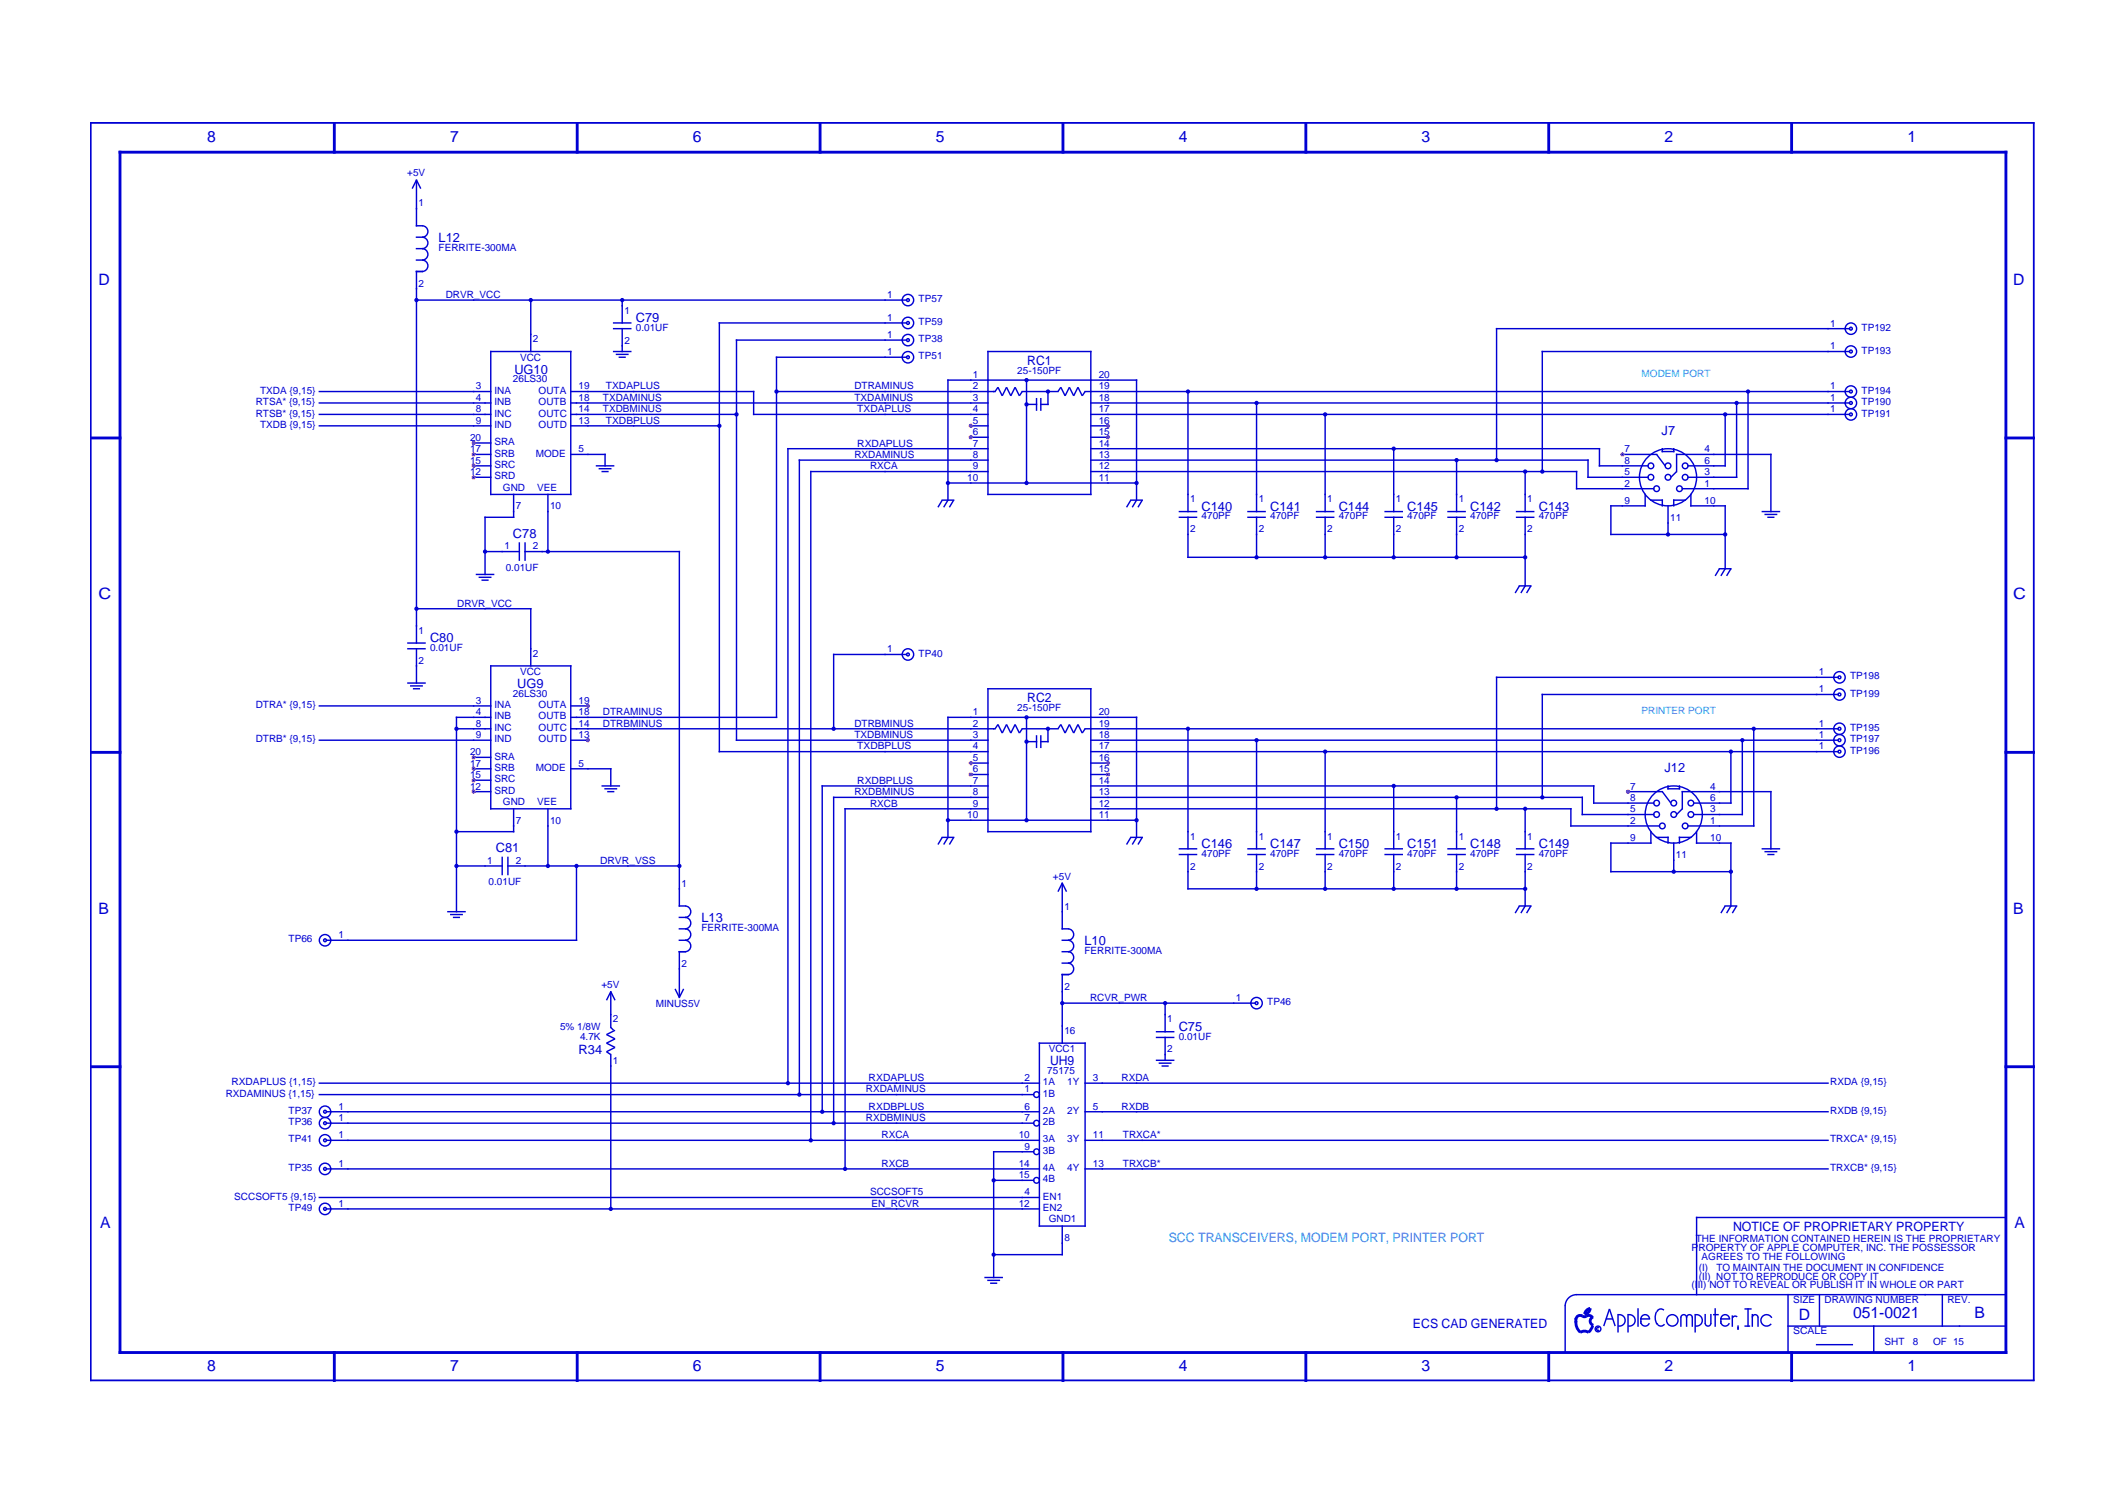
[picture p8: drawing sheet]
<svg xmlns="http://www.w3.org/2000/svg" width="420mm" height="297mm" viewBox="0 0 420 297" stroke-linecap="round" stroke-linejoin="round" font-family="sans-serif">
<path d="M17.8 24.3h384.1M17.9 24.1v248.7M401.7 24.1v248.7M17.8 272.6h384.1" fill="none" stroke="#0000d3" stroke-width=".35"/>
<g fill="none" stroke="#0000d3" stroke-width=".56">
<path d="M23.4 30.1h373.1M23.7 29.8v237.6M66 24.1v6.2M114 24.1v6.2M162 24.1v6.2M210 24.1v6.2M258 24.1v6.2M305.9 24.1v6.2M353.9 24.1v6.2M396.2 29.8v237.6M17.8 86.5h6.2M396 86.5h5.9"/>
<path d="M17.8 148.6h6.2M396 148.6h5.9M17.8 210.7h6.2M396 210.7h5.9M313.4 259.9l.7-.1 .5 .5M313.4 259.9a.81 .81 0 0 1-1.1-.1 .85 .85 0 0 0-1 .8M313.4 258.8l.7-.4a1.18 1.18 0 0 1-1.1 1.1zM23.4 267.1h373.1M66 266.8v6M114 266.8v6M162 266.8v6M210 266.8v6"/>
<path d="M258 266.8v6M305.9 266.8v6M311.3 260.3v.9M311.3 260.9a2.54 2.54 0 0 0 .9 2.2M312.1 263.2a1.41 1.41 0 0 1 1.7 0M314.6 261.8l-.3 .7-.5 .6M314.7 260.1a.85 .85 0 0 0-.6 .9 .85 .85 0 0 0 .7 .7M353.9 266.8v6"/>
</g>
<g fill="none" stroke="#0000d3" stroke-width=".28">
<path d="M81.4 37.3l.9-1.7 .8 1.7M82.3 35.4v9.3M82.1 59.3h97.1M82.1 53.6h1.4M82.1 51.4h1.4M82.1 49.1h1.4M82.1 46.8h1.4M82.1 44.6h1.4M82.3 53.5v73.6M83.4 44.6a1.13 1.13 0 0 1 1.1 1.1 1.13 1.13 0 0 1-1.1 1.1 1.13 1.13 0 0 1 1.1 1.2 1.13 1.13 0 0 1-1.1 1.1 1.13 1.13 0 0 1 1.1 1.1 1.13 1.13 0 0 1-1.1 1.2 1.13 1.13 0 0 1 1.1 1.1 1.13 1.13 0 0 1-1.1 1.1M104.8 59.1v10.5M122.9 59.1v4.8"/>
<path d="M62.9 77.3h34.2M62.9 79.6h34.2M96.8 69.4h16.1M96.9 69.3v28.5M112.6 77.3h36.4M112.6 79.6h82.7M112.7 69.3v28.5M121.1 69.4h3.6M121.1 64.9h3.6M121.1 63.8h3.6M121.6 70h2.6M122.2 70.6h1.4"/>
<path d="M122.9 64.8v4.8M142 63.8h37.2M142.1 63.6v85M145.3 67.2h33.9M145.5 67v79.3M148.9 77.2v4.8M153.2 77.3h43.5M153.2 70.6h26M153.4 70.4v71.4M187.1 75.1h37.5M187.3 74.9v24M195 69.4h20.6"/>
<path d="M195.2 69.3v28.5M196.6 77.3l.5-.8 .9 1.7 .8-1.7 .9 1.7 .8-1.7 .9 1.7 .5-.9M201.8 77.3h7.3M202.6 79.9h2.3M202.8 74.9v20.6M204.8 78.6v2.5M205.5 79.9h1.7M205.6 78.6v2.5M207 77.2v2.8M209 77.3l.5-.8 .9 1.7 .8-1.7 .9 1.7 .8-1.7 .9 1.7 .5-.9M214.2 77.3h151.3M215.3 79.6h150.2"/>
<path d="M215.5 69.3v28.5M224.5 74.9v24M234.7 77.2v24M248.2 79.4v21.8M295.5 64.9h70M295.6 64.8v26.2M304.5 69.4h61M304.7 69.3v24M343 79.4v15M345.3 77.2v19.5M62.9 81.8h34.2M62.9 84.1h34.2"/>
<path d="M93.4 92h3.7M93.4 89.7h3.7M93.4 94.3h3.7M93.4 87.5h3.7M96.8 97.6h16.1M101.5 97.5v4.8M108.2 97.5v11.6M112.6 89.7h7.1M112.6 81.8h33M112.6 84.1h29.6M117.7 92h3.7M118.3 92.6h2.5"/>
<path d="M118.8 93.1h1.4M119.5 89.6v2.5M148.7 81.8h46.6M155.5 88.6h39.8M155.6 88.5v125.6M157.8 90.9h37.5M157.9 90.7v125.6M160 93.1h35.3M160.2 93v132.4M186 98.8h2.5M186.1 98.8l-.8 1.4M187.1 95.4h37.5"/>
<path d="M187.3 98.8l-.9 1.4M188.4 98.8l-.9 1.4M191.6 84.1h3.7M191.6 86.4h3.7M195 97.6h20.6M215.3 81.8h150.2M215.3 84.1h3.7M215.3 86.4h3.7M215.3 88.6h100.8M215.3 90.9h98.5M215.3 93.1h96.3M223.2 98.8h2.6"/>
<path d="M223.4 98.8l-.9 1.4M224.5 98.8l-.8 1.4M225.6 98.8l-.8 1.4M261.8 81.7v19.5M275.3 88.5v12.7M287.7 90.7v10.5M301.3 93v8.2M311.3 96.5h15.5M311.4 93v3.7M313.5 94.3h12.2M313.7 90.7v3.7M315.8 92h9.9"/>
<path d="M315.9 88.5v3.6M318.1 99.9h7M318.2 99.8v5.9M320.3 89.7h7.1M325 97.5v2.5M326 98.8h2.5M327.2 89.7l1.7 2.3M328.2 89.2h2.6M328.4 88.5v.8M328.4 98.6v1.4M329.5 99.8v5.9M330.5 98.8h2.5"/>
<path d="M330.6 88.5v.8M330.6 98.6v1.4M331 89.7h19M331.2 93.1l-1.1 1.2M331.2 89.6v3.7M332.2 96.5h13.2M333.3 92h7.6M333.3 94.3h9.9M333.9 99.9h7M334 97.5v2.5M340.8 81.7v10.4M340.8 99.8v12.7"/>
<path d="M349.8 89.6v11.6M94 113.5h3.6M94.5 114h2.6M95.1 114.6h1.4M95.7 108.9h7M95.7 102.2h5.9M95.8 102v11.6M102.6 107.1v3.7M103.6 108.9h30.7M103.7 107.1v3.7M134.2 108.8v70.3M232.8 102.2h3.7"/>
<path d="M232.8 101h3.7M234.5 110.1h66.9M234.7 102v8.2M246.4 102.2h3.6M246.4 101h3.6M248.2 102v8.2M259.9 102.2h3.7M259.9 101h3.7M261.8 102v8.2M273.5 102.2h3.6M273.5 101h3.6M275.3 102v8.2"/>
<path d="M285.9 102.2h3.7M285.9 101h3.7M287.7 102v8.2M299.4 102.2h3.7M299.4 101h3.7M300 115.7h2.5M300.1 115.7l-.8 1.4M301.3 102v13.9M301.3 115.7l-.9 1.4M302.4 115.7l-.8 1.4M318.1 105.6h22.8M339.5 112.3h2.6"/>
<path d="M339.7 112.3l-.9 1.4M340.8 112.3l-.9 1.4M341.9 112.3l-.8 1.4M348 101h3.6M348.5 101.6h2.6M349.1 102.2h1.4M62.9 139.4h34.2M80.4 128.1h3.7M80.4 127h3.7M80.4 134.9h3.7M81 135.5h2.5M81.6 136h1.4"/>
<path d="M82.1 120.2h22.9M82.3 128v7M96.8 131.5h16.1M96.9 131.4v28.5M104.8 120.1v11.6M112.6 139.4h3.7M112.7 131.4v28.5M164.5 129.3h14.7M164.7 129.1v15M195 136h20.6M195.2 135.9v28.5M215.5 135.9v28.5"/>
<path d="M295.5 133.8h67.7M295.6 133.6v26.3M304.5 137.2h58.7M304.7 137v20.6M62.9 146.2h34.2M90 141.7h7.1M90 143.9h7.1M90.2 141.5v38.7M93.4 156.4h3.7M93.4 151.8h3.7M93.4 154.1h3.7M93.4 149.6h3.7"/>
<path d="M96.8 159.7h16.1M101.5 159.6v4.8M108.2 159.6v11.6M112.6 141.7h40.9M112.6 143.9h84.1M112.6 146.2h3.7M112.6 151.8h8.2M118.8 155.2h3.7M119.4 155.8h2.5M119.9 156.4h1.5M120.6 151.7v3.7M142 148.4h53.3"/>
<path d="M145.3 146.2h50M162.3 155.2h33M162.4 155.1v64.6M164.5 157.5h30.8M164.7 157.3v64.7M166.8 159.7h28.5M166.9 159.6v71.4M187.1 141.7h37.5M187.3 141.5v24M191.6 150.7h3.7M191.6 153h3.7M196.6 143.9l.5-.8 .9 1.7 .8-1.7 .9 1.7 .8-1.7 .9 1.7 .5-.9"/>
<path d="M201.8 143.9h7.3M202.6 146.5h2.3M202.8 141.5v20.6M204.8 145.2v2.5M205.5 146.5h1.7M205.6 145.2v2.5M207 143.8v2.8M209 143.9l.5-.8 .9 1.7 .8-1.7 .9 1.7 .8-1.7 .9 1.7 .5-.9M214.2 143.9h149M215.3 146.2h147.9M215.3 148.4h147.9M215.3 150.7h3.7"/>
<path d="M215.3 153h3.7M215.3 155.2h99.7M215.3 157.5h97.4M215.3 159.7h95.1M224.5 141.5v24M234.7 143.8v24M248.2 146v21.8M261.8 148.3v19.5M275.3 155.1v12.7M287.7 157.3v10.5M301.3 159.6v8.2M310.3 159.6v3.7"/>
<path d="M312.6 157.3v3.7M314.7 158.6h12.1M314.8 155.1v3.6M321.5 156.4h7M328.4 156.4l1.7 2.2M329.4 155.8h2.5M329.5 155.1v.8M331.8 155.1v.8M332.2 156.4h17.8M332.3 159.7l-1.1 1.2M332.3 156.2v3.7M334.4 158.6h7.7"/>
<path d="M341.9 148.3v10.4M344.2 146v15M346.4 143.8v19.5M349.8 156.2v11.6M90 171h9.3M90 164.3h11.6M99.2 169.2v3.7M100.2 171h34.1M100.3 169.2v3.7M113.9 170.9v14.9M134.1 178.9h1.4M135.3 178.9a1.13 1.13 0 0 1 1.2 1.2 1.13 1.13 0 0 1-1.2 1.1 1.13 1.13 0 0 1 1.2 1.1 1.13 1.13 0 0 1-1.2 1.1 1.13 1.13 0 0 1 1.2 1.2 1.13 1.13 0 0 1-1.2 1.1 1.13 1.13 0 0 1 1.2 1.1 1.13 1.13 0 0 1-1.2 1.2"/>
<path d="M186 165.4h2.5M186.1 165.4l-.8 1.4M187.1 162h37.5M187.3 165.4l-.9 1.4M188.4 165.4l-.9 1.4M195 164.3h20.6M209 176.1l.8-1.7 .9 1.7M209.8 174.3v9.3M223.2 165.4h2.6M223.4 165.4l-.9 1.4M224.5 165.4l-.8 1.4M225.6 165.4l-.8 1.4"/>
<path d="M232.8 168.8h3.7M232.8 167.6h3.7M234.5 175.5h66.9M234.7 168.6v7.1M246.4 168.8h3.6M246.4 167.6h3.6M248.2 168.6v7.1M259.9 168.8h3.7M259.9 167.6h3.7M261.8 168.6v7.1M273.5 168.8h3.6M273.5 167.6h3.6"/>
<path d="M275.3 168.6v7.1M285.9 168.8h3.7M285.9 167.6h3.7M287.7 168.6v7.1M299.4 168.8h3.7M299.4 167.6h3.7M300 178.9h2.5M300.1 178.9l-.8 1.4M301.3 168.6v10.5M301.3 178.9l-.9 1.4M302.4 178.9l-.8 1.4M310.2 163.1h17.7"/>
<path d="M312.4 160.9h14.4M318.1 166.5h8.1M318.1 172.2h24M318.2 166.4v5.9M326.1 164.1v2.6M327.1 165.4h2.5M329.5 165.2v1.5M330.6 166.4v5.9M331.6 165.4h2.6M331.8 165.2v1.5M333.3 163.1h13.3M334.4 160.9h9.9"/>
<path d="M335 166.5h7.1M335.1 164.1v2.6M340.6 178.9h2.6M340.8 178.9l-.9 1.4M341.9 166.4v12.7M341.9 178.9l-.8 1.4M343 178.9l-.8 1.4M348 167.6h3.6M348.5 168.2h2.6M349.1 168.8h1.4M64.3 185.7h49.7M88.3 180.1h3.7"/>
<path d="M88.9 180.6h2.5M89.5 181.2h1.4M119.8 197.6l.8-1.7 .9 1.7M120.6 195.7v7.4M133.3 195.3l.9 1.7 .8-1.7M134.1 185.7h1.4M134.1 188h1.4M134.1 183.4h1.4M134.1 181.2h1.4M134.2 187.8v9.3M209.7 198.1h38.4M209.7 185.7h1.4"/>
<path d="M209.7 192.5h1.4M209.7 190.2h1.4M209.7 188h1.4M209.7 183.4h1.4M209.8 192.3v13.9M211 183.4a1.13 1.13 0 0 1 1.1 1.2 1.13 1.13 0 0 1-1.1 1.1 1.13 1.13 0 0 1 1.1 1.1 1.13 1.13 0 0 1-1.1 1.2 1.13 1.13 0 0 1 1.1 1.1 1.13 1.13 0 0 1-1.1 1.1 1.13 1.13 0 0 1 1.1 1.1 1.13 1.13 0 0 1-1.1 1.2M230.2 198v5.9M62.9 213.9h142.6M62.9 216.2h141.4M64.3 219.6h141.2M120.6 208.1v30.8M120.6 202.9l.6 .6"/>
<path d="M121.5 203.5l-1.7 .8 1.7 .9-1.7 .8 1.7 .9-1.7 .8 .8 .6M205.2 206h9.3M205.3 205.9v36.4M214.2 219.6h147M214.2 213.9h147M214.3 205.9v36.4M228.3 204.9h3.7M228.3 203.8h3.7M228.3 209.4h3.7M228.9 210h2.5M229.4 210.5h1.5M230.2 204.8v4.7"/>
<path d="M62.9 236.5h142.6M64.3 230.9h141.2M64.3 225.2h141.2M64.3 238.8h141.2M64.3 221.8h140M196.1 233.1h8.2M196.1 227.5h8.2M196.3 227.3v25.1M214.2 230.9h147M214.2 225.2h147M194.5 252.3h3.6M195 252.9h2.6"/>
<path d="M195.6 253.4h1.4M196.1 247.8h13.9M205.2 242.1h9.3M209.8 242v5.9M309.2 257.8v9.3M311.3 255.7h84.9M311.4 255.7a2.26 2.26 0 0 0-2.2 2.3M319.6 259.5v3.7M319.6 259.7a1.13 1.13 0 0 1 1.4 1.1 1.13 1.13 0 0 1-1.4 1.1M321.6 259.5v3.7M321.6 259.7a1.13 1.13 0 0 1 1.4 1.1 1.13 1.13 0 0 1-1.4 1.1M323.6 258.4v3.6"/>
<path d="M327.2 259.1a2.54 2.54 0 0 0 .1 2.5M327.5 258.8l-.3 .3M328.7 258.8l-.7-.3-.6 .4M334.9 259.5v3.7M334.9 259.7a1.13 1.13 0 0 1 1.4 1.1 1.13 1.13 0 0 1-1.4 1.1M335 240.5h61.2M335.1 240.3v15.5M336.8 259.5v2M338 259.5v2M338.4 259.6h1.1M338.8 258.4v3.6M342.2 259.8v2.2"/>
<path d="M344.6 258.5h1.4M345.3 258.4v3.6M346.1 259.5v2.5M353.2 255.6v11.5M359.4 255.6v6.4M383.7 255.6v6.4M315.9 262.3a.28 .28 0 0 0-.4 0 .28 .28 0 0 0 0 .4 .28 .28 0 0 0 .4 0M316.8 261.9l1.1-3.4 1.2 3.4M317.2 260.5h1.4M324 260.5h2M324.1 260.5a.85 .85 0 0 1 .9-.9 .85 .85 0 0 1 .8 .9M324.1 260.3v1.2"/>
<path d="M324.2 261.3a.85 .85 0 0 0 .8 .6 .85 .85 0 0 0 .8-.6M327.2 261.3l.3 .3M328.8 261.5l-.6 .4-.7-.2M332 260.2a.56 .56 0 0 1 .6-.6 .56 .56 0 0 1 .6 .6 .56 .56 0 0 1 .5-.6 .56 .56 0 0 1 .6 .6M332 260.1v1.9M333.2 260.1v1.9M334.3 260.1v1.9M336.8 261.3a.56 .56 0 0 0 .6 .6 .56 .56 0 0 0 .6-.6M339.8 260.5h2M339.9 260.5a.85 .85 0 0 1 .9-.9 .85 .85 0 0 1 .8 .9M339.9 260.3v1.2M340 261.3a.85 .85 0 0 0 .8 .6 .85 .85 0 0 0 .8-.6"/>
<path d="M343.2 260.1l-.5-.2-.4 .3M343.3 261.8v.8M344.6 261.9h1.1M346.1 260.2a.56 .56 0 0 1 .6-.6 .56 .56 0 0 1 .6 .6M347.3 260.1v1.9M350 260.3a1.13 1.13 0 0 0-1.7-.5 1.13 1.13 0 0 0-.1 1.8 1.13 1.13 0 0 0 1.7-.1M353.1 261.9h43.1M358.7 265.6h7.3M370.1 261.8v5.3"/>
<circle cx="82.3" cy="59.3" r=".28"/>
<circle cx="104.8" cy="59.3" r=".28"/>
<circle cx="122.9" cy="59.3" r=".28"/>
<circle cx="179.4" cy="59.3" r=".28"/>
<circle cx="179.4" cy="59.3" r="1.13"/>
<circle cx="153.4" cy="77.3" r=".28"/>
<circle cx="179.4" cy="67.2" r=".28"/>
<circle cx="179.4" cy="63.8" r=".28"/>
<circle cx="179.4" cy="70.6" r=".28"/>
<circle cx="179.4" cy="70.6" r="1.13"/>
<circle cx="179.4" cy="63.8" r="1.13"/>
<circle cx="179.4" cy="67.2" r="1.13"/>
<circle cx="202.8" cy="79.9" r=".28"/>
<circle cx="202.8" cy="75.1" r=".28"/>
<circle cx="207" cy="77.3" r=".28"/>
<circle cx="234.7" cy="77.3" r=".28"/>
<circle cx="248.2" cy="79.6" r=".28"/>
<circle cx="343" cy="79.6" r=".28"/>
<circle cx="345.3" cy="77.3" r=".28"/>
<circle cx="365.6" cy="79.6" r=".28"/>
<circle cx="365.6" cy="77.3" r=".28"/>
<circle cx="365.6" cy="64.9" r=".28"/>
<circle cx="365.6" cy="69.4" r=".28"/>
<circle cx="365.6" cy="69.4" r="1.13"/>
<circle cx="365.6" cy="77.3" r="1.13"/>
<circle cx="365.6" cy="64.9" r="1.13"/>
<circle cx="365.6" cy="79.6" r="1.13"/>
<circle cx="142.1" cy="84.1" r=".28"/>
<circle cx="145.5" cy="81.8" r=".28"/>
<circle cx="187.3" cy="95.4" r=".28"/>
<circle cx="202.8" cy="95.4" r=".28"/>
<circle cx="224.5" cy="95.4" r=".28"/>
<circle cx="261.8" cy="81.8" r=".28"/>
<circle cx="275.3" cy="88.6" r=".28"/>
<circle cx="287.7" cy="90.9" r=".28"/>
<circle cx="295.6" cy="90.9" r=".28"/>
<circle cx="301.3" cy="93.1" r=".28"/>
<circle cx="304.7" cy="93.1" r=".28"/>
<circle cx="326.1" cy="94.3" r=".56"/>
<circle cx="326.1" cy="92" r=".56"/>
<circle cx="327.2" cy="96.5" r=".56"/>
<circle cx="329.5" cy="94.3" r="5.6"/>
<circle cx="329.5" cy="94.3" r=".56"/>
<circle cx="329.5" cy="92" r=".56"/>
<circle cx="331.8" cy="96.5" r=".56"/>
<circle cx="332.9" cy="92" r=".56"/>
<circle cx="332.9" cy="94.3" r=".56"/>
<circle cx="340.8" cy="81.8" r=".28"/>
<circle cx="365.6" cy="81.8" r=".28"/>
<circle cx="365.6" cy="81.8" r="1.13"/>
<circle cx="95.8" cy="108.9" r=".28"/>
<circle cx="108.2" cy="108.9" r=".28"/>
<circle cx="248.2" cy="110.1" r=".28"/>
<circle cx="261.8" cy="110.1" r=".28"/>
<circle cx="275.3" cy="110.1" r=".28"/>
<circle cx="287.7" cy="110.1" r=".28"/>
<circle cx="301.3" cy="110.1" r=".28"/>
<circle cx="329.5" cy="105.6" r=".28"/>
<circle cx="340.8" cy="105.6" r=".28"/>
<circle cx="82.3" cy="120.2" r=".28"/>
<circle cx="179.4" cy="129.3" r=".28"/>
<circle cx="179.4" cy="129.3" r="1.13"/>
<circle cx="363.4" cy="133.8" r=".28"/>
<circle cx="363.4" cy="137.2" r=".28"/>
<circle cx="363.4" cy="133.8" r="1.13"/>
<circle cx="363.4" cy="137.2" r="1.13"/>
<circle cx="90.2" cy="143.9" r=".28"/>
<circle cx="164.7" cy="143.9" r=".28"/>
<circle cx="202.8" cy="146.5" r=".28"/>
<circle cx="202.8" cy="141.7" r=".28"/>
<circle cx="207" cy="143.9" r=".28"/>
<circle cx="234.7" cy="143.9" r=".28"/>
<circle cx="248.2" cy="146.2" r=".28"/>
<circle cx="261.8" cy="148.4" r=".28"/>
<circle cx="275.3" cy="155.2" r=".28"/>
<circle cx="287.7" cy="157.5" r=".28"/>
<circle cx="295.6" cy="159.7" r=".28"/>
<circle cx="301.3" cy="159.7" r=".28"/>
<circle cx="304.7" cy="157.5" r=".28"/>
<circle cx="327.2" cy="158.6" r=".56"/>
<circle cx="330.6" cy="158.6" r=".56"/>
<circle cx="334" cy="158.6" r=".56"/>
<circle cx="341.9" cy="148.4" r=".28"/>
<circle cx="344.2" cy="146.2" r=".28"/>
<circle cx="346.4" cy="143.9" r=".28"/>
<circle cx="363.4" cy="146.2" r=".28"/>
<circle cx="363.4" cy="148.4" r=".28"/>
<circle cx="363.4" cy="143.9" r=".28"/>
<circle cx="363.4" cy="143.9" r="1.13"/>
<circle cx="363.4" cy="148.4" r="1.13"/>
<circle cx="363.4" cy="146.2" r="1.13"/>
<circle cx="90.2" cy="164.3" r=".28"/>
<circle cx="90.2" cy="171" r=".28"/>
<circle cx="108.2" cy="171" r=".28"/>
<circle cx="113.9" cy="171" r=".28"/>
<circle cx="134.2" cy="171" r=".28"/>
<circle cx="187.3" cy="162" r=".28"/>
<circle cx="202.8" cy="162" r=".28"/>
<circle cx="224.5" cy="162" r=".28"/>
<circle cx="248.2" cy="175.5" r=".28"/>
<circle cx="261.8" cy="175.5" r=".28"/>
<circle cx="275.3" cy="175.5" r=".28"/>
<circle cx="287.7" cy="175.5" r=".28"/>
<circle cx="301.3" cy="175.5" r=".28"/>
<circle cx="327.2" cy="160.9" r=".56"/>
<circle cx="328.4" cy="163.1" r=".56"/>
<circle cx="330.6" cy="172.2" r=".28"/>
<circle cx="330.6" cy="160.9" r="5.6"/>
<circle cx="330.6" cy="160.9" r=".56"/>
<circle cx="332.9" cy="163.1" r=".56"/>
<circle cx="334" cy="160.9" r=".56"/>
<circle cx="341.9" cy="172.2" r=".28"/>
<circle cx="64.2" cy="185.7" r=".28"/>
<circle cx="64.2" cy="185.7" r="1.13"/>
<circle cx="209.8" cy="198.1" r=".28"/>
<circle cx="230.2" cy="198.1" r=".28"/>
<circle cx="248.2" cy="198.1" r=".28"/>
<circle cx="248.2" cy="198.1" r="1.13"/>
<circle cx="64.2" cy="219.6" r=".28"/>
<circle cx="64.2" cy="219.6" r="1.13"/>
<circle cx="155.6" cy="213.9" r=".28"/>
<circle cx="157.9" cy="216.2" r=".28"/>
<circle cx="162.4" cy="219.6" r=".28"/>
<circle cx="204.8" cy="216.2" r=".56"/>
<circle cx="64.2" cy="238.8" r=".28"/>
<circle cx="64.2" cy="221.8" r=".28"/>
<circle cx="64.2" cy="230.9" r=".28"/>
<circle cx="64.2" cy="225.2" r=".28"/>
<circle cx="64.2" cy="230.9" r="1.13"/>
<circle cx="64.2" cy="225.2" r="1.13"/>
<circle cx="64.2" cy="221.8" r="1.13"/>
<circle cx="64.2" cy="238.8" r="1.13"/>
<circle cx="120.6" cy="238.8" r=".28"/>
<circle cx="160.2" cy="225.2" r=".28"/>
<circle cx="164.7" cy="221.8" r=".28"/>
<circle cx="166.9" cy="230.9" r=".28"/>
<circle cx="196.3" cy="233.1" r=".28"/>
<circle cx="204.8" cy="221.8" r=".56"/>
<circle cx="204.8" cy="233.1" r=".56"/>
<circle cx="204.8" cy="227.5" r=".56"/>
<circle cx="196.3" cy="247.8" r=".28"/>
<circle cx="315.7" cy="262.5" r=".56"/>
<circle cx="330.3" cy="260.8" r="1.13"/>
</g>
<g fill="none" stroke="#dd0907" stroke-width=".28">
<circle cx="93.6" cy="89.7" r=".28"/>
<circle cx="93.6" cy="87.5" r=".28"/>
<circle cx="93.6" cy="92" r=".28"/>
<circle cx="93.6" cy="94.3" r=".28"/>
<circle cx="191.8" cy="84.1" r=".28"/>
<circle cx="191.8" cy="86.4" r=".28"/>
<circle cx="218.9" cy="84.1" r=".28"/>
<circle cx="218.9" cy="86.4" r=".28"/>
<circle cx="320.5" cy="89.7" r=".28"/>
<circle cx="116.1" cy="139.4" r=".28"/>
<circle cx="93.6" cy="154.1" r=".28"/>
<circle cx="93.6" cy="151.8" r=".28"/>
<circle cx="93.6" cy="156.4" r=".28"/>
<circle cx="93.6" cy="149.6" r=".28"/>
<circle cx="116.1" cy="146.2" r=".28"/>
<circle cx="191.8" cy="150.7" r=".28"/>
<circle cx="191.8" cy="153" r=".28"/>
<circle cx="218.9" cy="150.7" r=".28"/>
<circle cx="218.9" cy="153" r=".28"/>
<circle cx="321.6" cy="156.4" r=".28"/>
</g>
<g font-size="3.1" fill="#0000d3">
<text x="40.9" y="28.1">8</text>
<text x="88.9" y="28.1">7</text>
<text x="136.9" y="28.1">6</text>
<text x="184.9" y="28.1">5</text>
<text x="232.8" y="28.1">4</text>
<text x="280.8" y="28.1">3</text>
<text x="328.8" y="28.1">2</text>
<text x="376.8" y="28.1">1</text>
<text x="19.5" y="56.3">D</text>
<text x="397.7" y="56.3">D</text>
<text x="19.5" y="118.4">C</text>
<text x="397.7" y="118.4">C</text>
<text x="19.5" y="180.5">B</text>
<text x="397.7" y="180.5">B</text>
<text x="19.8" y="242.6">A</text>
<text x="397.9" y="242.6">A</text>
<text x="355.3" y="260.6">D</text>
<text x="366" y="260.3">051-0021</text>
<text x="390" y="260.3">B</text>
<text x="40.9" y="270.8">8</text>
<text x="88.9" y="270.8">7</text>
<text x="136.9" y="270.8">6</text>
<text x="184.9" y="270.8">5</text>
<text x="232.8" y="270.8">4</text>
<text x="280.8" y="270.8">3</text>
<text x="328.8" y="270.8">2</text>
<text x="376.8" y="270.8">1</text>
</g>
<g font-size="2.5" fill="#0000d3">
<text x="86.6" y="47.8">L12</text>
<text x="125.6" y="63.6">C79</text>
<text x="101.6" y="73.8">UG10</text>
<text x="202.9" y="72.1">RC1</text>
<text x="328.2" y="85.9">J7</text>
<text x="237.3" y="100.9">C140</text>
<text x="250.9" y="100.9">C141</text>
<text x="264.4" y="100.9">C144</text>
<text x="278" y="100.9">C145</text>
<text x="290.4" y="100.9">C142</text>
<text x="304" y="100.9">C143</text>
<text x="101.3" y="106.3">C78</text>
<text x="84.9" y="126.9">C80</text>
<text x="102.2" y="135.9">UG9</text>
<text x="202.9" y="138.7">RC2</text>
<text x="328.8" y="152.5">J12</text>
<text x="237.3" y="167.5">C146</text>
<text x="250.9" y="167.5">C147</text>
<text x="264.4" y="167.5">C150</text>
<text x="278" y="167.5">C151</text>
<text x="290.4" y="167.5">C148</text>
<text x="304" y="167.5">C149</text>
<text x="97.9" y="168.3">C81</text>
<text x="138.6" y="182.2">L13</text>
<text x="214.2" y="186.7">L10</text>
<text x="232.8" y="203.6">C75</text>
<text x="114.3" y="208.1">R34</text>
<text x="207.4" y="210.4">UH9</text>
<text x="342.3" y="243.1">NOTICE OF PROPRIETARY PROPERTY</text>
<text x="279.1" y="262.3">ECS CAD GENERATED</text>
</g>
<text font-size="2.5" fill="#02abea" x="230.9" y="245.4">SCC TRANSCEIVERS, MODEM PORT, PRINTER PORT</text>
<g font-size="2" fill="#0000d3">
<text x="80.4" y="34.9">+5V</text>
<text x="82.7" y="40.8">1</text>
<text x="86.6" y="49.5">FERRITE-300MA</text>
<text x="82.7" y="56.6">2</text>
<text x="88.1" y="58.8">DRVR_VCC</text>
<text x="175.3" y="58.8">1</text>
<text x="181.5" y="59.7">TP57</text>
<text x="123.3" y="61.9">1</text>
<text x="125.6" y="65.3">0.01UF</text>
<text x="175.3" y="63.4">1</text>
<text x="181.5" y="64.2">TP59</text>
<text x="361.5" y="64.5">1</text>
<text x="367.7" y="65.3">TP192</text>
<text x="102.7" y="71.3">VCC</text>
<text x="105.3" y="67.6">2</text>
<text x="123.3" y="67.9">2</text>
<text x="175.3" y="70.1">1</text>
<text x="175.3" y="66.7">1</text>
<text x="181.5" y="71">TP51</text>
<text x="181.5" y="67.6">TP38</text>
<text x="361.5" y="69">1</text>
<text x="367.7" y="69.8">TP193</text>
<text x="51.4" y="77.8">TXDA {9,15}</text>
<text x="94" y="76.9">3</text>
<text x="97.6" y="77.8">INA</text>
<text x="101.3" y="75.5">26LS30</text>
<text x="106.4" y="77.8">OUTA</text>
<text x="114.3" y="76.9">19</text>
<text x="119.7" y="76.9">TXDAPLUS</text>
<text x="168.8" y="76.9">DTRAMINUS</text>
<text x="192.2" y="74.6">1</text>
<text x="192.2" y="76.9">2</text>
<text x="200.9" y="73.8">25-150PF</text>
<text x="217" y="76.9">19</text>
<text x="217" y="74.6">20</text>
<text x="361.5" y="76.9">1</text>
<text x="367.7" y="77.8">TP194</text>
<text x="50.5" y="80">RTSA* {9,15}</text>
<text x="50.5" y="82.3">RTSB* {9,15}</text>
<text x="94" y="79.2">4</text>
<text x="94" y="81.4">8</text>
<text x="94" y="83.7">9</text>
<text x="97.6" y="80">INB</text>
<text x="97.6" y="82.3">INC</text>
<text x="106.4" y="80">OUTB</text>
<text x="106.4" y="82.3">OUTC</text>
<text x="114.3" y="79.2">18</text>
<text x="114.3" y="81.4">14</text>
<text x="114.3" y="83.7">13</text>
<text x="119.1" y="79.2">TXDAMINUS</text>
<text x="119.1" y="81.4">TXDBMINUS</text>
<text x="119.7" y="83.7">TXDBPLUS</text>
<text x="168.8" y="79.2">TXDAMINUS</text>
<text x="169.3" y="81.4">TXDAPLUS</text>
<text x="192.2" y="79.2">3</text>
<text x="192.2" y="81.4">4</text>
<text x="192.2" y="83.7">5</text>
<text x="217" y="83.7">16</text>
<text x="217" y="81.4">17</text>
<text x="217" y="79.2">18</text>
<text x="361.5" y="79.2">1</text>
<text x="361.5" y="81.4">1</text>
<text x="367.7" y="80">TP190</text>
<text x="367.7" y="82.3">TP191</text>
<text x="51.4" y="84.5">TXDB {9,15}</text>
<text x="92.9" y="87.1">20</text>
<text x="92.9" y="89.3">17</text>
<text x="97.6" y="84.5">IND</text>
<text x="97.6" y="87.9">SRA</text>
<text x="106.4" y="84.5">OUTD</text>
<text x="114.3" y="89.3">5</text>
<text x="169.3" y="88.2">RXDAPLUS</text>
<text x="192.2" y="85.9">6</text>
<text x="192.2" y="88.2">7</text>
<text x="217" y="88.2">14</text>
<text x="217" y="85.9">15</text>
<text x="320.9" y="89.3">7</text>
<text x="336.7" y="89.3">4</text>
<text x="92.9" y="91.6">15</text>
<text x="92.9" y="93.8">12</text>
<text x="97.6" y="90.2">SRB</text>
<text x="97.6" y="92.4">SRC</text>
<text x="97.6" y="94.7">SRD</text>
<text x="105.8" y="90.2">MODE</text>
<text x="168.8" y="90.5">RXDAMINUS</text>
<text x="171.9" y="92.7">RXCA</text>
<text x="191.1" y="95">10</text>
<text x="192.2" y="90.5">8</text>
<text x="192.2" y="92.7">9</text>
<text x="217" y="95">11</text>
<text x="217" y="92.7">12</text>
<text x="217" y="90.5">13</text>
<text x="320.9" y="91.6">8</text>
<text x="320.9" y="93.8">5</text>
<text x="336.7" y="93.8">3</text>
<text x="336.7" y="91.6">6</text>
<text x="99.3" y="96.9">GND</text>
<text x="101.9" y="100.6">7</text>
<text x="106.1" y="96.9">VEE</text>
<text x="108.7" y="100.6">10</text>
<text x="235.1" y="99.2">1</text>
<text x="248.6" y="99.2">1</text>
<text x="262.2" y="99.2">1</text>
<text x="275.7" y="99.2">1</text>
<text x="288.1" y="99.2">1</text>
<text x="301.7" y="99.2">1</text>
<text x="320.9" y="99.5">9</text>
<text x="320.9" y="96.1">2</text>
<text x="336.7" y="99.5">10</text>
<text x="336.7" y="96.1">1</text>
<text x="235.1" y="105.1">2</text>
<text x="237.3" y="102.6">470PF</text>
<text x="248.6" y="105.1">2</text>
<text x="250.9" y="102.6">470PF</text>
<text x="262.2" y="105.1">2</text>
<text x="264.4" y="102.6">470PF</text>
<text x="275.7" y="105.1">2</text>
<text x="278" y="102.6">470PF</text>
<text x="288.1" y="105.1">2</text>
<text x="290.4" y="102.6">470PF</text>
<text x="301.7" y="105.1">2</text>
<text x="304" y="102.6">470PF</text>
<text x="329.9" y="102.9">11</text>
<text x="99.6" y="108.5">1</text>
<text x="99.9" y="112.7">0.01UF</text>
<text x="105.3" y="108.5">2</text>
<text x="90.3" y="119.8">DRVR_VCC</text>
<text x="82.7" y="125.2">1</text>
<text x="82.7" y="131.1">2</text>
<text x="84.9" y="128.6">0.01UF</text>
<text x="105.3" y="129.7">2</text>
<text x="175.3" y="128.8">1</text>
<text x="181.5" y="129.7">TP40</text>
<text x="101.3" y="137.6">26LS30</text>
<text x="102.7" y="133.3">VCC</text>
<text x="359.3" y="136.7">1</text>
<text x="359.3" y="133.3">1</text>
<text x="365.5" y="137.6">TP199</text>
<text x="365.5" y="134.2">TP198</text>
<text x="50.5" y="139.8">DTRA* {9,15}</text>
<text x="94" y="139">3</text>
<text x="94" y="141.3">4</text>
<text x="94" y="143.5">8</text>
<text x="97.6" y="139.8">INA</text>
<text x="97.6" y="142.1">INB</text>
<text x="106.4" y="139.8">OUTA</text>
<text x="106.4" y="142.1">OUTB</text>
<text x="114.3" y="139">19</text>
<text x="114.3" y="141.3">18</text>
<text x="114.3" y="143.5">14</text>
<text x="119.1" y="141.3">DTRAMINUS</text>
<text x="119.1" y="143.5">DTRBMINUS</text>
<text x="168.8" y="143.5">DTRBMINUS</text>
<text x="192.2" y="141.3">1</text>
<text x="192.2" y="143.5">2</text>
<text x="200.9" y="140.4">25-150PF</text>
<text x="217" y="143.5">19</text>
<text x="217" y="141.3">20</text>
<text x="359.3" y="143.5">1</text>
<text x="50.5" y="146.6">DTRB* {9,15}</text>
<text x="92.9" y="149.2">20</text>
<text x="94" y="145.8">9</text>
<text x="97.6" y="144.4">INC</text>
<text x="97.6" y="146.6">IND</text>
<text x="106.4" y="144.4">OUTC</text>
<text x="106.4" y="146.6">OUTD</text>
<text x="114.3" y="145.8">13</text>
<text x="168.8" y="145.8">TXDBMINUS</text>
<text x="169.3" y="148">TXDBPLUS</text>
<text x="192.2" y="145.8">3</text>
<text x="192.2" y="148">4</text>
<text x="217" y="148">17</text>
<text x="217" y="145.8">18</text>
<text x="359.3" y="145.8">1</text>
<text x="359.3" y="148">1</text>
<text x="365.5" y="144.4">TP195</text>
<text x="365.5" y="146.6">TP197</text>
<text x="365.5" y="148.9">TP196</text>
<text x="92.9" y="151.4">17</text>
<text x="92.9" y="153.7">15</text>
<text x="92.9" y="155.9">12</text>
<text x="97.6" y="150">SRA</text>
<text x="97.6" y="152.3">SRB</text>
<text x="97.6" y="154.5">SRC</text>
<text x="105.8" y="152.3">MODE</text>
<text x="114.3" y="151.4">5</text>
<text x="169.3" y="154.8">RXDBPLUS</text>
<text x="192.2" y="150.3">5</text>
<text x="192.2" y="152.5">6</text>
<text x="192.2" y="154.8">7</text>
<text x="217" y="154.8">14</text>
<text x="217" y="152.5">15</text>
<text x="217" y="150.3">16</text>
<text x="322" y="155.9">7</text>
<text x="337.8" y="155.9">4</text>
<text x="97.6" y="156.8">SRD</text>
<text x="99.3" y="159">GND</text>
<text x="106.1" y="159">VEE</text>
<text x="168.8" y="157.1">RXDBMINUS</text>
<text x="171.9" y="159.3">RXCB</text>
<text x="191.1" y="161.6">10</text>
<text x="192.2" y="157.1">8</text>
<text x="192.2" y="159.3">9</text>
<text x="217" y="161.6">11</text>
<text x="217" y="159.3">12</text>
<text x="217" y="157.1">13</text>
<text x="322" y="160.4">5</text>
<text x="322" y="158.2">8</text>
<text x="337.8" y="160.4">3</text>
<text x="337.8" y="158.2">6</text>
<text x="101.9" y="162.7">7</text>
<text x="108.7" y="162.7">10</text>
<text x="235.1" y="165.8">1</text>
<text x="248.6" y="165.8">1</text>
<text x="262.2" y="165.8">1</text>
<text x="275.7" y="165.8">1</text>
<text x="288.1" y="165.8">1</text>
<text x="301.7" y="165.8">1</text>
<text x="322" y="166.1">9</text>
<text x="322" y="162.7">2</text>
<text x="337.8" y="166.1">10</text>
<text x="337.8" y="162.7">1</text>
<text x="96.2" y="170.6">1</text>
<text x="101.9" y="170.6">2</text>
<text x="118.5" y="170.6">DRVR_VSS</text>
<text x="208" y="173.7">+5V</text>
<text x="235.1" y="171.7">2</text>
<text x="237.3" y="169.2">470PF</text>
<text x="248.6" y="171.7">2</text>
<text x="250.9" y="169.2">470PF</text>
<text x="262.2" y="171.7">2</text>
<text x="264.4" y="169.2">470PF</text>
<text x="275.7" y="171.7">2</text>
<text x="278" y="169.2">470PF</text>
<text x="288.1" y="171.7">2</text>
<text x="290.4" y="169.2">470PF</text>
<text x="301.7" y="171.7">2</text>
<text x="304" y="169.2">470PF</text>
<text x="331" y="169.5">11</text>
<text x="96.5" y="174.8">0.01UF</text>
<text x="134.6" y="175.1">1</text>
<text x="210.3" y="179.6">1</text>
<text x="66.9" y="185.3">1</text>
<text x="138.6" y="183.9">FERRITE-300MA</text>
<text x="57" y="186.1">TP66</text>
<text x="134.6" y="190.9">2</text>
<text x="214.2" y="188.4">FERRITE-300MA</text>
<text x="118.8" y="195.2">+5V</text>
<text x="210.3" y="195.4">2</text>
<text x="215.3" y="197.7">RCVR_PWR</text>
<text x="244.1" y="197.7">1</text>
<text x="110.6" y="203.3">5% 1/8W</text>
<text x="121.1" y="201.9">2</text>
<text x="129.5" y="198.8">MINUS5V</text>
<text x="230.6" y="201.9">1</text>
<text x="250.3" y="198.5">TP46</text>
<text x="114.6" y="205.3">4.7K</text>
<text x="207.2" y="207.9">VCC1</text>
<text x="210.3" y="204.2">16</text>
<text x="230.6" y="207.9">2</text>
<text x="232.8" y="205.3">0.01UF</text>
<text x="45.7" y="214.3">RXDAPLUS {1,15}</text>
<text x="121.1" y="210.1">1</text>
<text x="171" y="215.8">RXDAMINUS</text>
<text x="171.6" y="213.5">RXDAPLUS</text>
<text x="202.4" y="213.5">2</text>
<text x="202.4" y="215.8">1</text>
<text x="206" y="214.3">1A</text>
<text x="206.9" y="212.1">75175</text>
<text x="210.8" y="214.3">1Y</text>
<text x="215.9" y="213.5">3</text>
<text x="221.5" y="213.5">RXDA</text>
<text x="361.5" y="214.3">RXDA {9,15}</text>
<text x="44.6" y="216.6">RXDAMINUS {1,15}</text>
<text x="57" y="220">TP37</text>
<text x="66.9" y="219.1">1</text>
<text x="66.9" y="221.4">1</text>
<text x="171" y="221.4">RXDBMINUS</text>
<text x="171.6" y="219.1">RXDBPLUS</text>
<text x="202.4" y="219.1">6</text>
<text x="202.4" y="221.4">7</text>
<text x="206" y="216.6">1B</text>
<text x="206" y="220">2A</text>
<text x="210.8" y="220">2Y</text>
<text x="215.9" y="219.1">5</text>
<text x="221.5" y="219.1">RXDB</text>
<text x="361.5" y="220">RXDB {9,15}</text>
<text x="57" y="225.6">TP41</text>
<text x="57" y="222.2">TP36</text>
<text x="66.9" y="224.8">1</text>
<text x="174.1" y="224.8">RXCA</text>
<text x="201.2" y="224.8">10</text>
<text x="202.4" y="227">9</text>
<text x="206" y="222.2">2B</text>
<text x="206" y="225.6">3A</text>
<text x="206" y="227.9">3B</text>
<text x="210.8" y="225.6">3Y</text>
<text x="215.9" y="224.8">11</text>
<text x="221.8" y="224.8">TRXCA*</text>
<text x="361.5" y="225.6">TRXCA* {9,15}</text>
<text x="57" y="231.3">TP35</text>
<text x="66.9" y="230.4">1</text>
<text x="174.1" y="230.4">RXCB</text>
<text x="201.2" y="230.4">14</text>
<text x="201.2" y="232.7">15</text>
<text x="206" y="231.3">4A</text>
<text x="206" y="233.5">4B</text>
<text x="210.8" y="231.3">4Y</text>
<text x="215.9" y="230.4">13</text>
<text x="221.8" y="230.4">TRXCB*</text>
<text x="361.5" y="231.3">TRXCB* {9,15}</text>
<text x="46.3" y="236.9">SCCSOFT5 {9,15}</text>
<text x="57" y="239.2">TP49</text>
<text x="66.9" y="238.3">1</text>
<text x="171.9" y="236.1">SCCSOFT5</text>
<text x="172.2" y="238.3">EN_RCVR</text>
<text x="201.2" y="238.3">12</text>
<text x="202.4" y="236.1">4</text>
<text x="206" y="236.9">EN1</text>
<text x="206" y="239.2">EN2</text>
<text x="207.2" y="241.4">GND1</text>
<text x="210.3" y="245.1">8</text>
<text x="335" y="245.4">THE INFORMATION CONTAINED HEREIN IS THE PROPRIETARY</text>
<text x="334.2" y="247.1">PROPERTY OF APPLE COMPUTER, INC. THE POSSESSOR</text>
<text x="335.6" y="251">(I)</text>
<text x="336.1" y="248.8">AGREES TO THE FOLLOWING</text>
<text x="339.1" y="251">TO MAINTAIN THE DOCUMENT IN CONFIDENCE</text>
<text x="334.2" y="254.4">(III) NOT TO REVEAL OR PUBLISH IT IN WHOLE OR PART</text>
<text x="335.6" y="252.7">(II) NOT TO REPRODUCE OR COPY IT</text>
<text x="354.2" y="257.2">SIZE</text>
<text x="360.4" y="257.2">DRAWING NUMBER</text>
<text x="384.7" y="257.2">REV.</text>
<text x="354.2" y="263.5">SCALE</text>
<text x="372.3" y="265.7">SHT</text>
<text x="377.9" y="265.7">8</text>
<text x="381.8" y="265.7">OF 15</text>
</g>
<g font-size="2" fill="#02abea">
<text x="324.3" y="74.4">MODEM PORT</text>
<text x="324.3" y="141">PRINTER PORT</text>
</g>
</svg>
